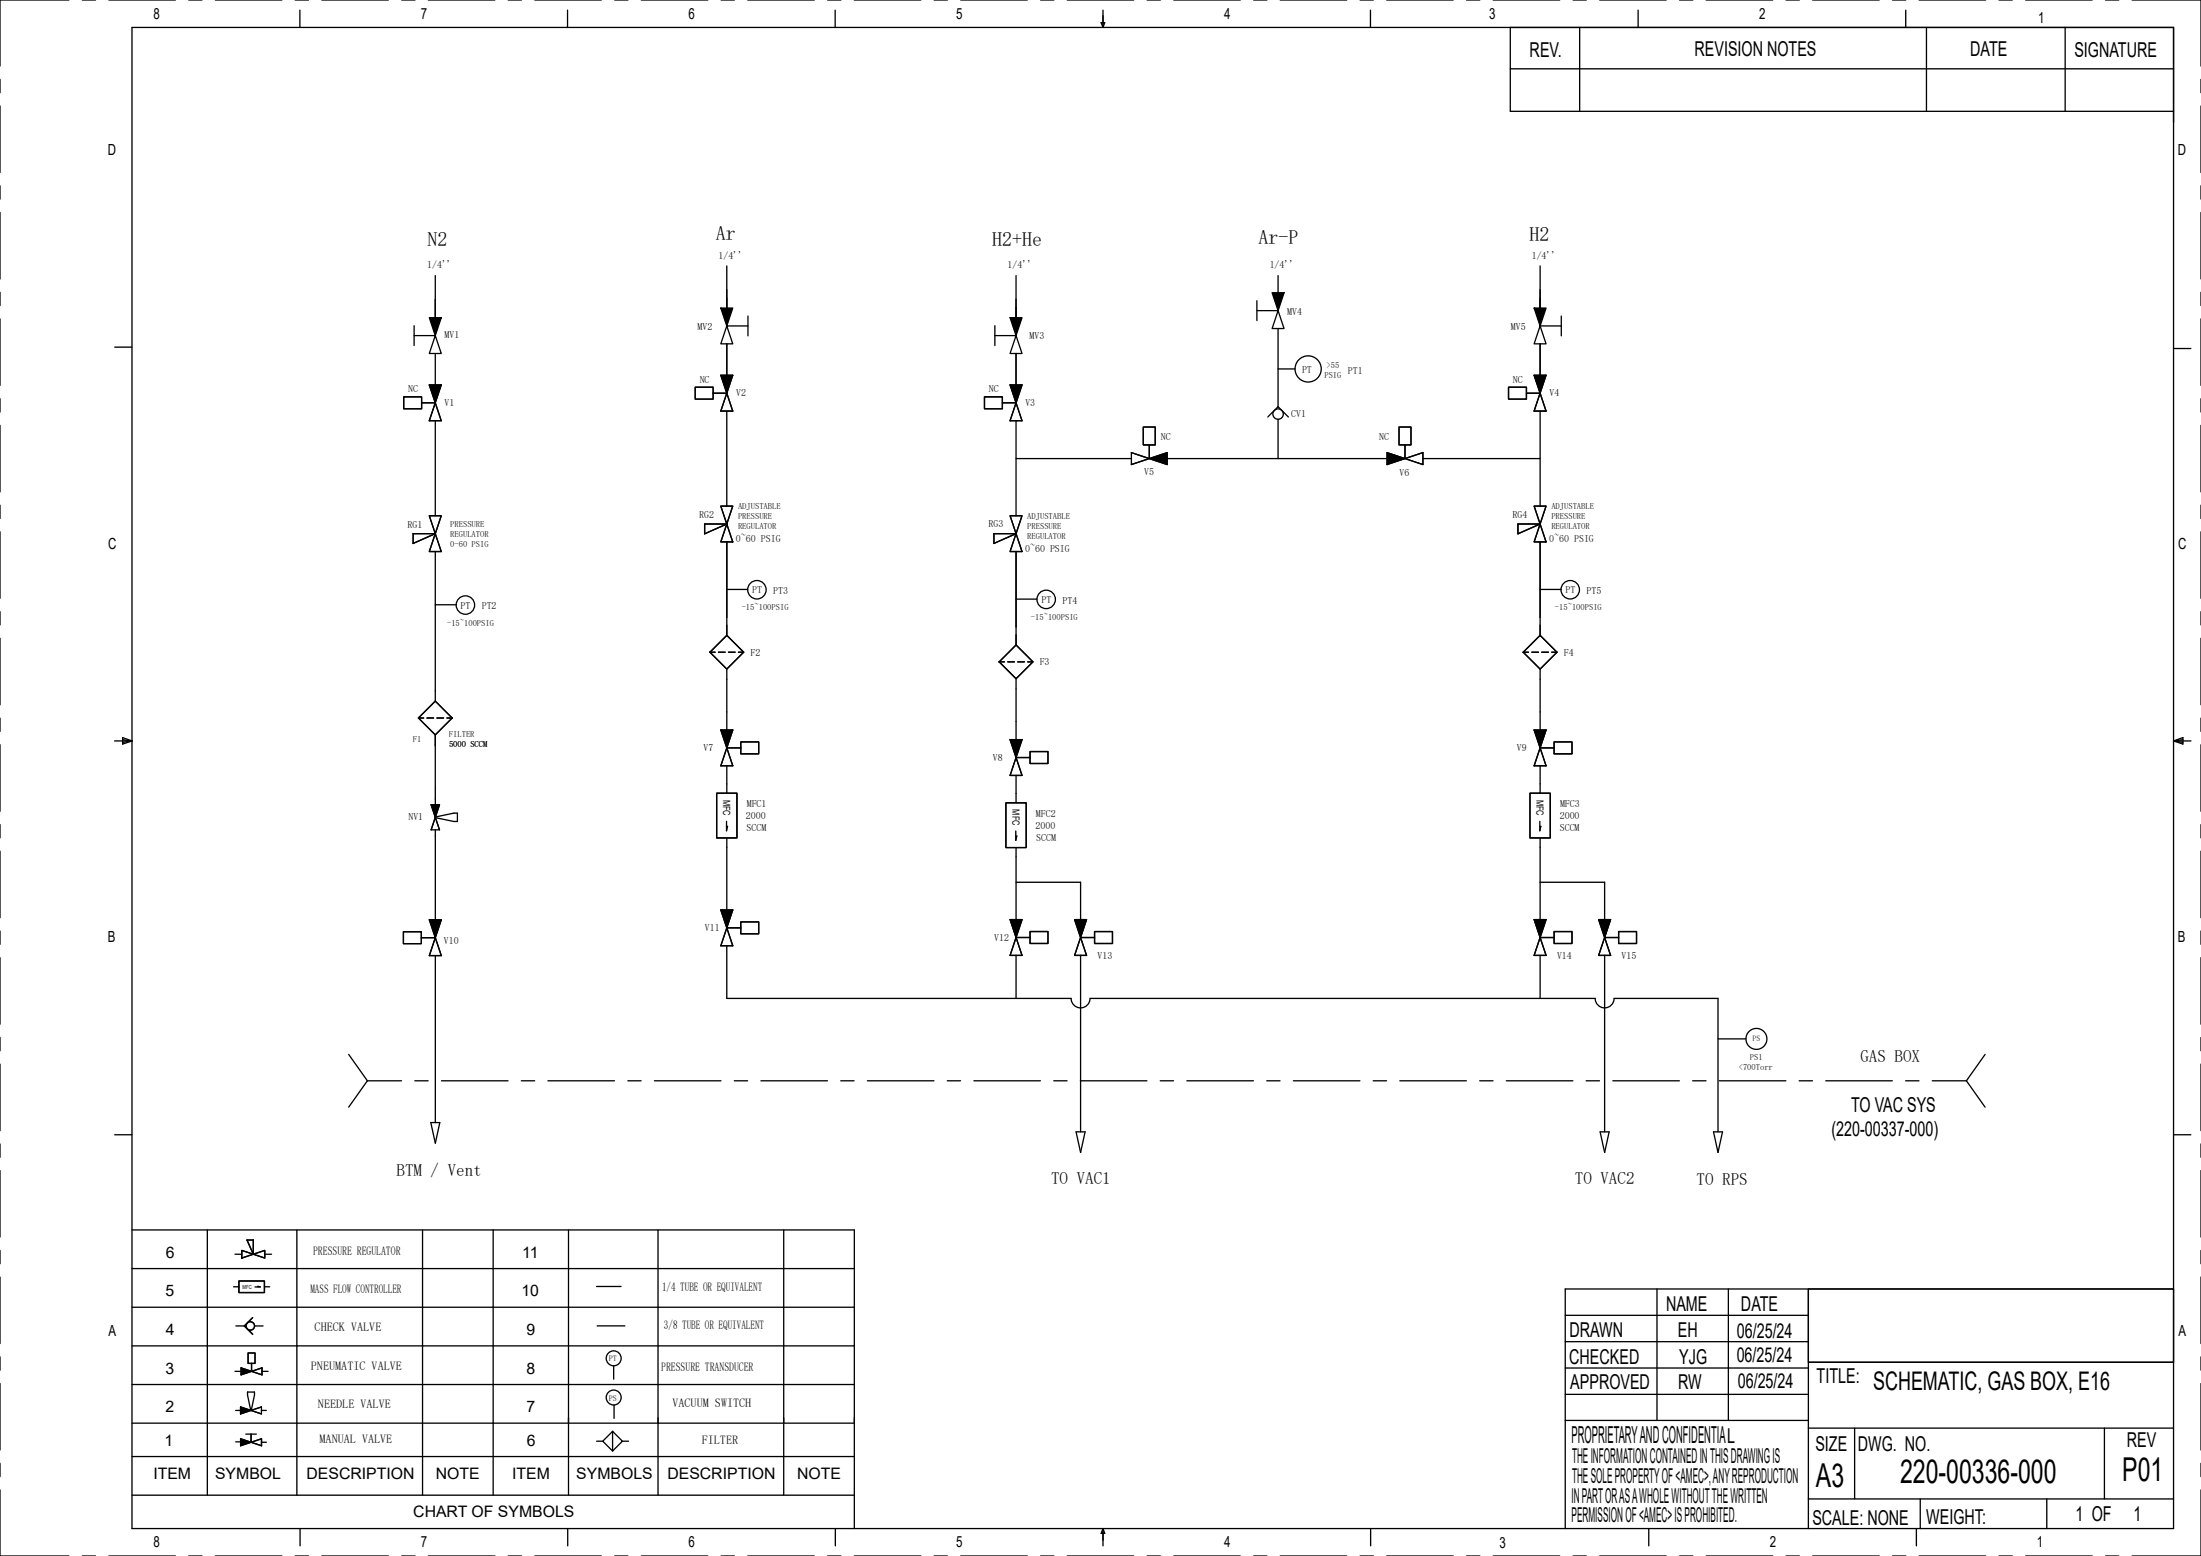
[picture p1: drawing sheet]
<svg xmlns="http://www.w3.org/2000/svg" width="420mm" height="297mm" viewBox="0 0 420 297" stroke-linecap="round" stroke-linejoin="round" font-family="sans-serif">
<!-- layer: 0 -->
<g fill="none" stroke="#000" stroke-width=".25">
<path d="M0 15.2v2.5M13.2 0h-13.2v12.6M15.7 0h2.5M20.8 0h12.7M25.2 5.2h389.6v286.6h-389.6zM36 0h2.6M41.1 0h12.7M56.3 0h2.6M57.2 1.9v3.3M61.4 0h12.7M76.7 0h2.5M81.7 0h12.7"/>
<path d="M97 0h2.5M102.1 0h12.7M108.3 1.9v3.3M117.3 0h2.5M122.4 0h12.7M137.6 0h2.6M142.7 0h12.7M157.9 0h2.6M159.4 1.9v3.3M163 0h12.7M178.3 0h2.5M183.3 0h12.7"/>
<path d="M198.6 0h2.5M203.7 0h12.7M210.1 4.3h.7l-.3 .9zM210.5 1.9v3.3M218.9 0h2.5M224 0h12.7M239.2 0h2.6M244.3 0h12.7M259.5 0h2.6M261.5 1.9v3.3M264.6 0h12.7M279.9 0h2.5"/>
<path d="M284.9 0h12.7M288.2 5.2v16h126.6M288.2 13.1h126.6M300.2 0h2.5M301.4 5.2v16M305.3 0h12.7M312.6 1.9v3.3M320.5 0h2.5M325.6 0h12.7M340.8 0h2.6M345.9 0h12.7M361.1 0h2.6"/>
<path d="M363.7 1.9v3.3M366.2 0h12.7M367.6 5.2v16M381.5 0h2.5M386.5 0h12.7M394.1 5.2v16M401.8 0h2.5M406.9 0h13.1v12.6M420 15.2v2.5M0 20.2v12.7M0 35.5v2.5M420 20.2v12.7"/>
<path d="M420 35.5v2.5M0 40.6v12.7M0 55.8v2.5M420 40.6v12.7M420 55.8v2.5M0 60.9v12.7M0 76.1v2.6M21.9 66.3h3.3M243.9 62.7v14.9M414.8 66.5h3.3M420 60.9v12.7M420 76.1v2.6"/>
<path d="M0 81.2v12.7M0 96.4v2.6M264.7 87.5h-20.8M420 81.2v12.7M420 96.4v2.6M0 101.5v12.7M0 116.8v2.5M138.7 119.3v2M293.9 119.3v2M420 101.5v12.7M420 116.8v2.5M0 121.8v12.7"/>
<path d="M0 137.1v2.5M83.1 131.9v1.9M138.7 127.7v1.9M193.9 121.2v1.9M193.9 129.6v1.9M293.9 127.7v1.9M420 121.8v12.7M420 137.1v2.5M0 142.2v12.7M0 157.4v2.5M21.9 141.4h3.3M23.4 141.2l1.8 .2"/>
<path d="M23.4 140.8l1.8 .6-1.8 .6zM25.2 141.4l-1.8 .3M83.1 140.3v2M83.1 152.5v1.1M83.1 158.4v1.1M83.1 155.9l3.5-.7h.7v1.6h-.7l-3.5-.7M138.6 156.8v1.8l.2-.9h-.2M138.7 149.6v1.8M138.7 159.9v1.8M193.8 158.6v1.8l.2-.8h-.2M193.9 151.5v1.7M293.8 156.8v1.8l.2-.9h-.2"/>
<path d="M293.9 149.6v1.8M293.9 159.9v1.8M414.8 141.4h3.3M414.8 141.4l1.7-.6v1.2zM414.8 141.4l1.7 .3M416.5 141.2l-1.7 .2M420 142.2v12.7M420 157.4v2.5M0 162.5v12.7M0 177.7v2.6M193.9 161.8v1.7M193.9 168.4h12.3v7.1"/>
<path d="M293.9 168.4h12.3v7.1M420 162.5v12.7M420 177.7v2.6M0 182.8v12.7M0 198v2.6M83.1 182.4v31.9M138.7 190.6h65.7a1.81 1.81 0 0 0 1.8 1.8 1.81 1.81 0 0 0 1.8-1.8h96.4a1.81 1.81 0 0 0 1.8 1.8 1.81 1.81 0 0 0 1.8-1.8h19.8v25.4M206.2 182.4v33.6M306.2 182.4v33.6M327.8 198.3h5.4M420 182.8v12.7M420 198v2.6"/>
<path d="M0 203.1v12.7M0 218.4v2.5M21.9 216.6h3.3M66.5 201.3l3.6 5M70.1 206.3l-3.6 5M70.1 206.3h6.5M79.2 206.3h2.5M82.2 214.3h1.7l-.8 3.9zM84.2 206.3h12.7M99.5 206.3h2.5M104.6 206.3h12.7M119.8 206.3h2.5"/>
<path d="M124.9 206.3h12.7M140.1 206.3h2.6M145.2 206.3h12.7M160.4 206.3h2.6M165.5 206.3h12.7M180.8 206.3h2.5M185.8 206.3h12.7M201.1 206.3h2.5M205.3 216h1.8l-.9 4zM206.2 206.3h12.7M221.4 206.3h2.5M226.5 206.3h12.7"/>
<path d="M241.7 206.3h2.6M246.8 206.3h12.7M262 206.3h2.6M267.1 206.3h12.7M282.4 206.3h2.5M287.4 206.3h12.7M302.7 206.3h2.5M305.3 216h1.8l-.9 4zM307.8 206.3h12.7M323 206.3h2.5M327 216h1.7l-.9 4zM328.1 206.3h12.7"/>
<path d="M343.3 206.3h2.6M348.4 206.3h12.7M363.6 206.3h2.6M368.7 206.3h6.5M375.2 206.3l3.6 5M378.8 201.3l-3.6 5M414.8 216.6h3.3M420 203.1v12.7M420 218.4v2.5M0 223.4v12.7M0 238.7v2.5M44.8 239.4h1.3"/>
<path d="M50.5 239.4h1.3M420 223.4v12.7M420 238.7v2.5M0 243.8v12.7M0 259v2.5M44.6 245.6h1M45 253.1h1.6M48.6 253.1h1.6M48.7 245.6h1l-.5-.1v.1M50.5 245.6h1M113.8 245.6h4.7M113.9 253.1h5.3"/>
<path d="M298.7 251.1h46.4M298.7 256.1h46.4M316.2 246v25.1M329.8 246v25.1M345.1 246h69.7v14h-69.7zM345.1 246v45.8M414.8 246h-116.1v45.8M420 243.8v12.7M420 259v2.5M0 264.1v12.7M0 279.3v2.6M44.8 261.8h1.2"/>
<path d="M45 269.2h.9M45 275.2h.9M46.9 273.7h2M47.8 269.2l-.6-2.9v-.6h1.4v.6l-.7 2.9M49.9 269.2h.9M49.9 275.3h.9M50 261.8h1.2M113.9 275.1h1.1M117.1 260.7v2.5M117.2 268.2v2.5M118.8 275.1h1.1M298.7 261.1h46.4"/>
<path d="M298.7 266.1h46.4M298.7 271.1h46.4M345.1 272.6h69.7M345.1 260h69.7M353.9 272.6v13.5M401.6 272.6v13.5M420 264.1v12.7M420 279.3v2.6M0 284.4v12.6h13.2M15.7 297h2.5M20.8 297h12.7M36 297h2.6"/>
<path d="M41.1 297h12.7M56.3 297h2.6M57.3 291.8v3.3M61.4 297h12.7M76.7 297h2.5M81.7 297h12.7M97 297h2.5M102.1 297h12.7M108.3 291.8v3.3M117.3 297h2.5M122.4 297h12.7M137.6 297h2.6"/>
<path d="M142.7 297h12.7M157.9 297h2.6M159.4 291.8v3.3M163 297h12.7M178.3 297h2.5M183.3 297h12.7M198.6 297h2.5M203.7 297h12.7M210.5 291.8v3.3M210.5 291.8l.3 .9h-.7zM218.9 297h2.5M224 297h12.7"/>
<path d="M239.2 297h2.6M244.3 297h12.7M259.5 297h2.6M261.5 291.8v3.3M264.6 297h12.7M279.9 297h2.5M284.9 297h12.7M300.2 297h2.5M305.3 297h12.7M314.6 291.8v3.3M320.5 297h2.5M325.6 297h12.7"/>
<path d="M340.8 297h2.6M345.1 286.1h69.7M345.9 297h12.7M361.1 297h2.6M365.7 291.8v3.3M366.2 297h12.7M366.4 286.1v5.7M381.5 297h2.5M386.5 297h12.7M390.6 286.1v5.7M401.8 297h2.5M420 284.4v12.6h-13.2"/>
<circle cx="335.2" cy="198.3" r="2"/>
</g>
<!-- layer: GAS BOX -->
<g fill="none" stroke="#000" stroke-width=".25">
<path d="M83.1 52.6v8M137.5 58.8l2.3 6.8h-2.3l2.3-6.8zM138.7 50.8v9.9M193.9 52.6v10M239.8 57.4v3.8M242.7 55.9h2.3l-2.3 6.8h2.3zM243.9 52.6v3.3M292.7 58.8l2.3 6.8h-2.3l2.3-6.8zM293.9 50.8v9.9M77 75.7h3.5v2.3h-3.5zM79 62.2v3.8M80.5 76.9h2.6"/>
<path d="M81.9 60.6h2.3l-2.3 6.9h2.3zM81.9 73.5h2.3l-2.3 6.8h2.3zM83.1 67.7v5.8M132.7 73.9h3.4v2.3h-3.4zM136.1 75h2.6M137.5 71.6h2.3l-2.3 6.9h2.3zM138.7 65.6v6M138.7 78.5v18.1M142.7 60.3v3.8M187.9 75.7h3.4v2.3h-3.4zM189.8 62.2v3.8M191.3 76.9h2.6"/>
<path d="M192.7 60.6l2.3 6.9h-2.3l2.3-6.9zM192.7 73.5h2.3l-2.3 6.8h2.3zM193.9 67.5v6M241.9 79.6l2-2 2 2M243.9 70.4h3.2M287.9 73.9h3.4v2.3h-3.4zM291.3 75h2.6M292.7 71.6h2.3l-2.3 6.9h2.3zM293.9 65.6v6M293.9 78.5v18.1M297.9 60.3v3.8M81.9 98.4h2.3l-2.3 6.9h2.3z"/>
<path d="M83.1 80.3v18.1M137.5 96.6h2.3l-2.3 6.8h2.3zM192.7 98.4h2.3l-2.3 6.9h2.3zM193.9 80.3v18.1M193.9 87.5h22M215.9 86.4v2.3l6.8-2.3v2.3zM218.2 81.5h2.2v3.4h-2.2zM219.3 84.9v2.6M243.9 80v7.5h-21.2M264.7 86.4v2.3l6.8-2.3v2.3zM267 81.5h2.2v3.4h-2.2zM268.1 84.9v2.6"/>
<path d="M292.7 96.6h2.3l-2.3 6.8h2.3zM293.9 87.5h-22.4M78.8 101.9h4.3l-4.3 1.8zM83.1 101.7v.2M83.1 115.4h3.9M83.1 105.3v26.6M134.5 100h4.2l-4.2 1.9zM138.7 112.5h4M138.7 103.4v17.9M189.7 101.9h4.2l-4.2 1.8zM193.9 114.4h4M193.9 105.3v17.8"/>
<path d="M289.7 100h4.2l-4.2 1.9zM293.9 112.5h4M293.9 103.4v17.9M79.8 137l3.3-3.2 3.2 3.2-3.2 3.3zM79.8 137h1M81.5 137h1.2M83.4 137h1.2M85.3 137h1M135.5 124.5h1M137.1 124.5h1.3M137.6 139.3h2.2l-2.2 6.9h2.2zM138.7 121.3l3.2 3.2-3.2 3.2-3.2-3.2z"/>
<path d="M138.7 129.6v9.7M139 124.5h1.3M140.9 124.5h1M190.7 126.3h1M192.3 126.3h1.3M193.9 123.1l3.2 3.2-3.2 3.3-3.2-3.3zM193.9 131.5v9.7M194.2 126.3h1.3M196.1 126.3h1M290.7 124.5h1M292.3 124.5h1.3M292.7 139.3h2.3l-2.3 6.9h2.3z"/>
<path d="M293.9 121.3l3.2 3.2-3.2 3.2-3.2-3.2zM293.9 129.6v9.7M294.2 124.5h1.3M296.1 124.5h1M82.3 153.6h1.6l-1.6 4.8h1.6zM83.1 142.2v10.3M83.1 159.5v16.1M136.8 151.4h3.8v8.5h-3.8zM138.7 146.2v3.4M138.7 142.8h2.7M141.4 141.6h3.4v2.3h-3.4zM191.9 153.2h3.9v8.6h-3.9z"/>
<path d="M192.7 141.2h2.3l-2.3 6.8h2.3zM193.9 148v3.5M193.9 144.6h2.7M196.6 143.5h3.4v2.2h-3.4zM291.9 151.4h3.9v8.5h-3.9zM293.9 142.8h2.7M293.9 146.2v3.4M296.6 141.6h3.4v2.3h-3.4zM77 177.8h3.4v2.3h-3.4zM80.4 179h2.7M81.9 175.6h2.3l-2.3 6.8h2.3zM137.6 173.7h2.2l-2.2 6.8h2.2z"/>
<path d="M138.7 161.7v12M138.7 177.1h2.7M141.4 176h3.4v2.2h-3.4zM192.7 175.5h2.3l-2.3 6.9h2.3zM193.9 163.5v12M193.9 178.9h2.7M196.6 177.8h3.4v2.3h-3.4zM205.1 175.5h2.2l-2.2 6.9h2.2zM206.2 179h2.7M208.9 177.8h3.4v2.3h-3.4zM292.7 175.5h2.3l-2.3 6.9h2.3zM293.9 179h2.7"/>
<path d="M293.9 161.7v13.8M296.6 177.8h3.4v2.3h-3.4zM305.1 175.5h2.2l-2.2 6.9h2.2zM306.2 179h2.7M308.9 177.8h3.4v2.3h-3.4zM138.7 180.6v10M193.9 182.4v8.2M293.9 182.4v8.2M46.1 238.7v1.4l4.4-1.4v1.4zM47.1 236.7h1.2v2.7zM45.6 244.5h4.9v2.2h-4.9zM47.3 258.2h1.4v2h-1.4z"/>
<path d="M48.2 251.5l-1.6 1.6 1.6 1.6M45.9 268.6v1.3l4-1.3v1.3zM45.9 274.6v1.4l4-1.4v1.4zM46 261.1v1.3l4-1.3v1.3zM47.9 273.7v1.6M48 260.2v1.6M116.9 273.2l1.9 1.9-1.9 1.9-1.9-1.9zM116.9 273.2v3.8"/>
<circle cx="243.9" cy="79" r="1"/>
<circle cx="249.6" cy="70.4" r="2.5"/>
<circle cx="88.8" cy="115.5" r="1.76"/>
<circle cx="144.4" cy="112.6" r="1.76"/>
<circle cx="199.6" cy="114.4" r="1.76"/>
<circle cx="299.6" cy="112.6" r="1.76"/>
<circle cx="47.8" cy="253.1" r=".81"/>
<circle cx="117.1" cy="259.3" r="1.43"/>
<circle cx="117.1" cy="266.8" r="1.43"/>
</g>
<!-- layer: 0 -->
<g fill="#000">
<path d="M137.5 58.8h2.3l-1.1 3.4zM242.7 55.9h2.3l-1.1 3.4zM292.7 58.8h2.3l-1.1 3.4zM81.9 73.5h2.3l-1.1 3.4zM81.9 60.6h2.3l-1.1 3.5zM137.5 71.6h2.3l-1.1 3.4zM192.7 60.6h2.3l-1.1 3.5zM192.7 73.5h2.3l-1.1 3.4zM292.7 71.6h2.3l-1.1 3.4zM137.6 139.3h2.2l-1.1 3.5zM292.7 139.3h2.3l-1.1 3.5zM82.3 153.6h1.6l-.8 2.4z"/>
<path d="M138.6 157.7h.2l-.2 .9zM192.7 141.2h2.3l-1.1 3.4zM193.8 159.6h.2l-.2 .8zM293.8 157.7h.2l-.2 .9zM81.9 175.6h2.3l-1.1 3.4zM137.6 173.7h2.2l-1.1 3.4zM192.7 175.5h2.3l-1.1 3.4zM205.1 175.5h2.2l-1.1 3.4zM292.7 175.5h2.3l-1.1 3.4zM305.1 175.5h2.2l-1.1 3.4zM49.2 245.5l.5 .1h-.5zM45.9 268.6l2 .6-2 .7z"/>
<path d="M45.9 274.6l2 .7-2 .7zM46 261.1l2 .7-2 .6z"/>
</g>
<path d="M82.4 153.6h.1M83.1 153.6h.1M83.9 153.6h.1M45.9 268.6h.1M45.9 269.2h.1M45.9 269.9h.1" fill="none" stroke="#000" stroke-width=".19"/>
<!-- layer: AM_1 -->
<g fill="none" stroke="#000" stroke-width=".25">
<path d="M25.2 234.8h137.8v57M39.6 234.8v50.6M56.6 234.8v50.6M80.6 234.8v50.6M94.1 234.8v50.6M108.5 234.8v50.6M125.6 234.8v50.6M149.5 234.8v50.6M25.2 256.9h137.8M25.2 249.5h137.8M25.2 242.1h137.8M25.2 264.3h137.8"/>
<path d="M25.2 271.6h137.8M25.2 278h137.8M25.2 285.4h137.8"/>
</g>
<!-- layer: Frame -->
<path d="M239.8 59.3h4.1M79 64.1h4.1M138.7 62.2h4M189.8 64.1h4.1M293.9 62.2h4" fill="none" stroke="#000" stroke-width=".25"/>
<path d="M219.3 87.5l3.4 1.2v-2.3zM264.7 86.4v2.3l3.4-1.2z" fill-rule="evenodd" fill="#000"/>
<g font-size="6.3">
<text x="346.5" y="283.8">A3</text>
<text x="362.6" y="283">220-00336-000</text>
<text x="405" y="282.7">P01</text>
</g>
<text font-size="4.9" x="357.4" y="265.2">SCHEMATIC, GAS BOX, E16</text>
<text font-size="4.5" x="299.9" y="275.4">PROPRIETARY AND CONFIDENTIA</text>
<g font-size="3.9">
<text x="291.9" y="10.9">REV.</text>
<text x="323.3" y="10.7">REVISION NOTES</text>
<text x="376" y="10.6">DATE</text>
<text x="395.8" y="10.8">SIGNATURE</text>
<text x="353.2" y="212.2">TO VAC SYS</text>
<text x="349.5" y="216.8">(220-00337-000)</text>
<text x="317.9" y="250.1">NAME</text>
<text x="332.2" y="250.2">DATE</text>
<text x="299.5" y="255.2">DRAWN</text>
<text x="320.2" y="255.1">EH</text>
<text x="331.4" y="255.3">06/25/24</text>
<text x="299.4" y="260.4">CHECKED</text>
<text x="320.4" y="260.4">YJG</text>
<text x="331.4" y="259.9">06/25/24</text>
<text x="299.6" y="265.2">APPROVED</text>
<text x="320.2" y="265.1">RW</text>
<text x="331.6" y="264.9">06/25/24</text>
<text x="346.7" y="264">TITLE:</text>
<text x="329.6" y="275.4">L</text>
<text x="300" y="279.3">THE INFORMATION CONTAINED IN THIS DRAWING IS</text>
<text x="346.4" y="276.9">SIZE</text>
<text x="354.5" y="276.9">DWG. NO.</text>
<text x="405.8" y="276.1">REV</text>
<text x="299.9" y="286.8">IN PART OR AS A WHOLE WITHOUT THE WRITTEN</text>
<text x="300" y="283.1">THE SOLE PROPERTY OF &lt;AMEC&gt;, ANY REPRODUCTION</text>
<text x="299.9" y="290.6">PERMISSION OF &lt;AMEC&gt; IS PROHIBITED.</text>
<text x="345.8" y="291">SCALE: NONE</text>
<text x="367.6" y="291">WEIGHT:</text>
<text x="396.1" y="290.4">1 OF</text>
<text x="407.1" y="290.3">1</text>
</g>
<g font-size="3.8">
<text x="81.6" y="46.9">N2</text>
<text x="136.6" y="45.8">Ar</text>
<text x="189.3" y="46.9">H2+He</text>
<text x="240.2" y="46.6">Ar-P</text>
<text x="291.9" y="46">H2</text>
</g>
<g font-size="3.3">
<text x="355" y="202.7">GAS BOX</text>
<text x="75.7" y="224.5">BTM / Vent</text>
<text x="200.6" y="226">TO VAC1</text>
<text x="300.5" y="226">TO VAC2</text>
<text x="323.7" y="226.1">TO RPS</text>
</g>
<g font-size="3">
<text x="31.7" y="240">6</text>
<text x="99.7" y="240">11</text>
<text x="31.6" y="247.4">5</text>
<text x="99.5" y="247.4">10</text>
<text x="31.7" y="254.8">4</text>
<text x="100.5" y="254.8">9</text>
<text x="31.6" y="262.2">3</text>
<text x="100.5" y="262.2">8</text>
<text x="31.6" y="269.5">2</text>
<text x="100.5" y="269.5">7</text>
<text x="31.4" y="275.9">1</text>
<text x="100.5" y="275.9">6</text>
<text x="29.3" y="282.3">ITEM</text>
<text x="41" y="282.3">SYMBOL</text>
<text x="58.5" y="282.2">DESCRIPTION</text>
<text x="83.2" y="282.3">NOTE</text>
<text x="97.7" y="282.3">ITEM</text>
<text x="110" y="282.2">SYMBOLS</text>
<text x="127.4" y="282.2">DESCRIPTION</text>
<text x="152.1" y="282.2">NOTE</text>
<text x="78.9" y="289.6">CHART OF SYMBOLS</text>
</g>
<g font-size="2.9">
<text x="29.3" y="3.6">8</text>
<text x="80.3" y="3.6">7</text>
<text x="131.4" y="3.6">6</text>
<text x="182.5" y="3.6">5</text>
<text x="233.6" y="3.6">4</text>
<text x="284.2" y="3.7">3</text>
<text x="335.7" y="3.6">2</text>
<text x="388.9" y="4.4">1</text>
<text x="20.6" y="29.5">D</text>
<text x="415.6" y="29.5">D</text>
<text x="20.6" y="104.8">C</text>
<text x="415.6" y="104.8">C</text>
<text x="20.6" y="179.9">B</text>
<text x="415.6" y="179.9">B</text>
<text x="20.7" y="255.1">A</text>
<text x="415.7" y="255.1">A</text>
<text x="29.3" y="295.4">8</text>
<text x="80.3" y="295.3">7</text>
<text x="131.4" y="295.4">6</text>
<text x="182.5" y="295.3">5</text>
<text x="233.6" y="295.3">4</text>
<text x="286.2" y="295.5">3</text>
<text x="337.7" y="295.4">2</text>
<text x="388.7" y="295.4">1</text>
</g>
<g font-size="2.3">
<text x="59.8" y="239.5">PRESSURE REGULATOR</text>
<text x="59.2" y="246.9">MASS FLOW CONTROLLER</text>
<text x="126.3" y="246.3">1/4 TUBE OR EQUIVALENT</text>
<text x="60" y="254">CHECK VALVE</text>
<text x="126.7" y="253.7">3/8 TUBE OR EQUIVALENT</text>
<text x="59.3" y="261.4">PNEUMATIC VALVE</text>
<text x="126.2" y="261.7">PRESSURE TRANSDUCER</text>
<text x="60.7" y="268.8">NEEDLE VALVE</text>
<text x="128.3" y="268.6">VACUUM SWITCH</text>
<text x="61" y="275.5">MANUAL VALVE</text>
<text x="133.9" y="275.7">FILTER</text>
</g>
<g font-size="1.9">
<text x="81.5" y="51.2">1/4''</text>
<text x="137.1" y="49.4">1/4''</text>
<text x="192.3" y="51.2">1/4''</text>
<text x="242.3" y="51.2">1/4''</text>
<text x="292.3" y="49.4">1/4''</text>
<text x="84.8" y="64.5">MV1</text>
<text x="133.1" y="63">MV2</text>
<text x="196.5" y="64.7">MV3</text>
<text x="245.6" y="60.2">MV4</text>
<text x="288.3" y="63">MV5</text>
<text x="248.5" y="71.1">PT</text>
<text x="257.2" y="71.3">PT1</text>
<text x="77.9" y="74.9">NC</text>
<text x="84.8" y="77.5">V1</text>
<text x="133.5" y="73.1">NC</text>
<text x="140.5" y="75.7">V2</text>
<text x="188.7" y="74.9">NC</text>
<text x="195.7" y="77.5">V3</text>
<text x="288.7" y="73.1">NC</text>
<text x="295.7" y="75.7">V4</text>
<text x="246.4" y="79.6">CV1</text>
<text x="221.5" y="84">NC</text>
<text x="263.2" y="84">NC</text>
<text x="218.3" y="90.8">V5</text>
<text x="267" y="90.9">V6</text>
<text x="77.8" y="100.7">RG1</text>
<text x="133.4" y="98.8">RG2</text>
<text x="188.6" y="100.7">RG3</text>
<text x="288.6" y="98.8">RG4</text>
<text x="140.4" y="103.4">0~60 PSIG</text>
<text x="195.6" y="105.3">0~60 PSIG</text>
<text x="295.6" y="103.4">0~60 PSIG</text>
<text x="143.5" y="113.3">PT</text>
<text x="147.5" y="113.4">PT3</text>
<text x="298.7" y="113.3">PT</text>
<text x="302.7" y="113.4">PT5</text>
<text x="87.9" y="116.2">PT</text>
<text x="91.9" y="116.3">PT2</text>
<text x="198.7" y="115.1">PT</text>
<text x="202.7" y="115.2">PT4</text>
<text x="143.2" y="125.1">F2</text>
<text x="298.4" y="125.1">F4</text>
<text x="198.4" y="127">F3</text>
<text x="134.3" y="143.3">V7</text>
<text x="289.5" y="143.3">V9</text>
<text x="189.5" y="145.2">V8</text>
<text x="138" y="152.6" transform="rotate(90 138 152.6)">MFC</text>
<text x="142.5" y="154">MFC1</text>
<text x="193.2" y="154.5" transform="rotate(90 193.2 154.5)">MFC</text>
<text x="197.7" y="155.9">MFC2</text>
<text x="293.2" y="152.6" transform="rotate(90 293.2 152.6)">MFC</text>
<text x="297.7" y="154">MFC3</text>
<text x="77.9" y="156.5">NV1</text>
<text x="142.3" y="156.3">2000</text>
<text x="142.4" y="158.7">SCCM</text>
<text x="197.6" y="158.2">2000</text>
<text x="197.7" y="160.5">SCCM</text>
<text x="297.6" y="158.6">SCCM</text>
<text x="297.6" y="156.3">2000</text>
<text x="134.5" y="177.8">V11</text>
<text x="189.7" y="179.6">V12</text>
<text x="84.7" y="180.1">V10</text>
<text x="209.4" y="183.1">V13</text>
<text x="297.1" y="183.1">V14</text>
<text x="309.4" y="183.1">V15</text>
</g>
<g font-size="1.6">
<text x="253.1" y="70.3">&gt;55</text>
<text x="252.7" y="72.2">PSIG</text>
<text x="85.9" y="100.7">PRESSURE</text>
<text x="140.8" y="99.1">PRESSURE</text>
<text x="140.8" y="101">REGULATOR</text>
<text x="140.8" y="97.2">ADJUSTABLE</text>
<text x="196" y="100.9">PRESSURE</text>
<text x="196" y="99">ADJUSTABLE</text>
<text x="296" y="99.1">PRESSURE</text>
<text x="296" y="101">REGULATOR</text>
<text x="296" y="97.2">ADJUSTABLE</text>
<text x="85.9" y="102.6">REGULATOR</text>
<text x="85.9" y="104.5">0-60 PSIG</text>
<text x="196" y="102.8">REGULATOR</text>
<text x="85.3" y="119.5">-15~100PSIG</text>
<text x="141.5" y="116.5">-15~100PSIG</text>
<text x="196.7" y="118.3">-15~100PSIG</text>
<text x="296.7" y="116.5">-15~100PSIG</text>
<text x="78.8" y="141.6">F1</text>
<text x="85.7" y="140.7">FILTER</text>
<text x="85.7" y="142.6">5000 SCCM</text>
<text x="333.9" y="202.3">PS1</text>
<text x="331.8" y="204.2">&lt;700Torr</text>
</g>
<g font-size="1.5">
<text x="334.4" y="198.8">PS</text>
<text x="116.2" y="259.8">PT</text>
<text x="116.2" y="267.3">PS</text>
</g>
<text font-size="1.1" x="46.3" y="246">MFC</text>
</svg>
